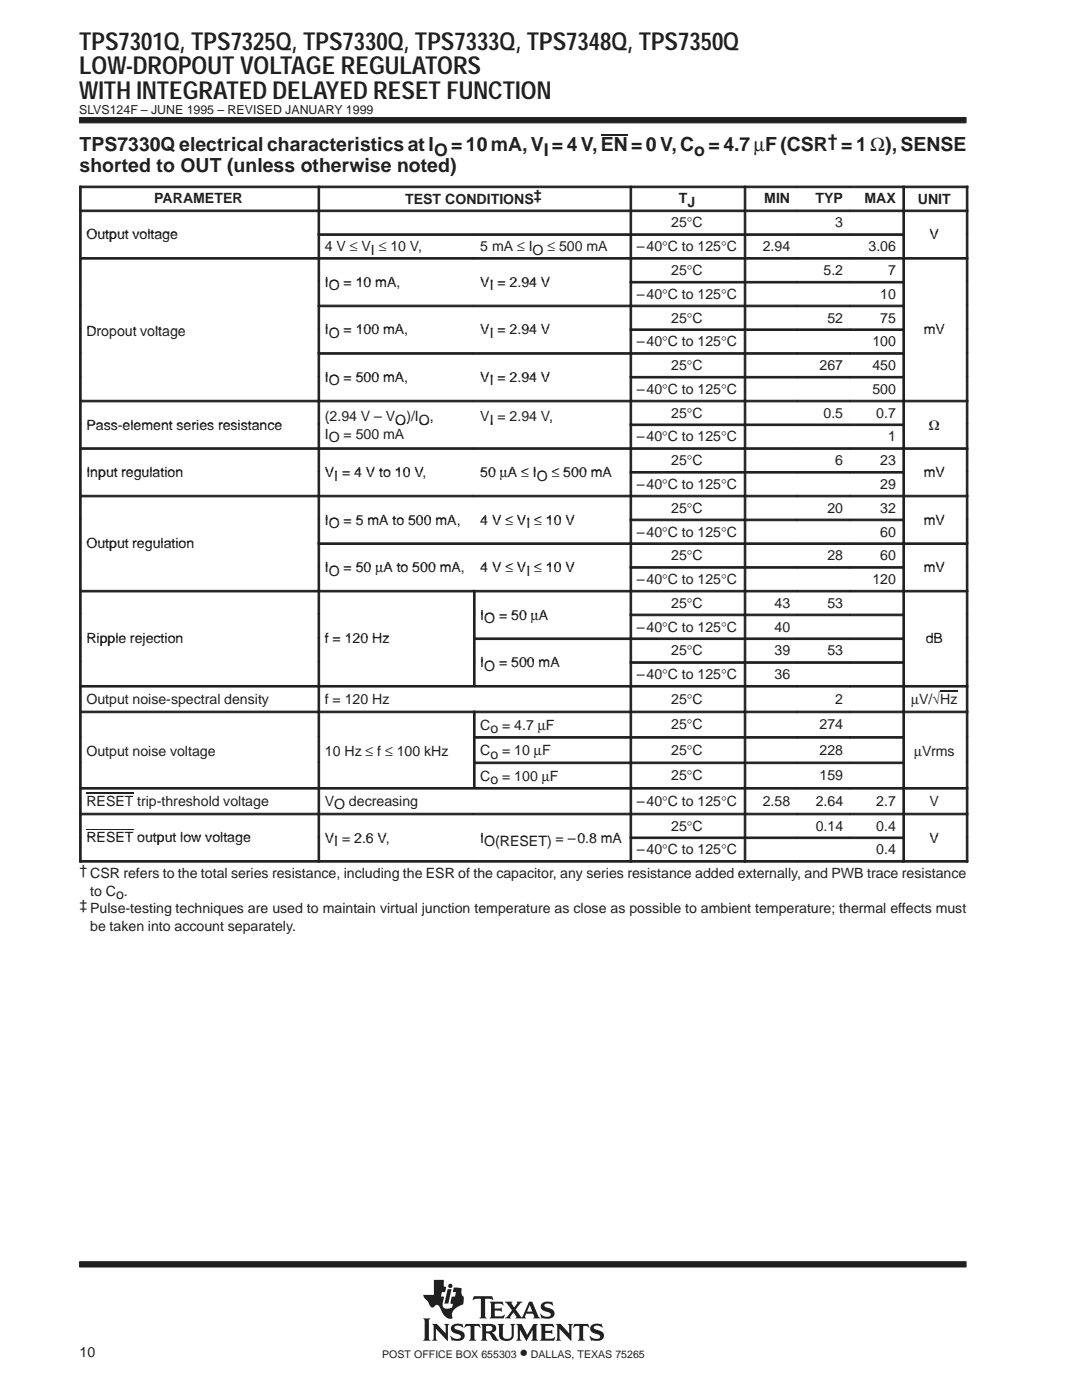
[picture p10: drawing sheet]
<svg xmlns="http://www.w3.org/2000/svg" width="216mm" height="279mm" viewBox="0 0 216 279" stroke-linecap="round" stroke-linejoin="round" font-family="sans-serif">
<g fill="#231f20" stroke="#231f20" stroke-width=".2">
<path d="M15.9 23.5h176.9v1h-176.9z" fill-rule="evenodd"/>
<path d="M15.9 251.8h176.9v1.1h-176.9z" fill-rule="evenodd"/>
</g>
<g fill="#231f20">
<path d="M89.3 257.3h.8l-.6 2.9h-.8z"/>
<path d="M95.9 264.2h2.1a.85 .85 0 0 1 1 .8 .85 .85 0 0 1-.9 .9l.4 .3 .7 1 .4 .2-.2 .1a1.11 1.11 0 0 1-1.4-.9l-.3-.4-.7-.1v1l.3 .5h-1.4l.3-.6v-2.3z" fill-rule="evenodd"/>
<path d="M100.7 259.8h1.6l-.2 .4 .5 .7 .6-.8-.1-.3h1.2l-.5 .3-.9 1.2 1 1.5a.22 .22 0 0 0 .3 .1 .22 .22 0 0 0 .1-.3l1.3-2.8h.6l1.2 2.9 .4 .4-1.4-.1a.24 .24 0 0 0 .2-.1 .24 .24 0 0 0 0-.3l-.2-.4h-1.4l-.3 .6 .3 .3h-2.2l.2-.3-.5-.9-.7 .9 .2 .3h-1.3l.5-.4 1-1.2z" fill-rule="evenodd"/>
<path d="M118 264.5a2.12 2.12 0 0 1 1.9-.2l.1-.1 .3 .8-.8-.4h-.7a.35 .35 0 0 0-.3 .3 .35 .35 0 0 0 .2 .4l.5 .1a1.16 1.16 0 0 1 1.2 1.6 1.23 1.23 0 0 1-1.1 .6l-1.1-.1-.2 .1-.4-1 .9 .5 .7 .1a.47 .47 0 0 0 .6-.4 .47 .47 0 0 0-.6-.5 1.28 1.28 0 0 1-1.4-1.4z" fill-rule="evenodd"/>
<path d="M114.6 264.2h2.8l.2 .8-.5-.4h-.6l-.1 .2v2.4l.3 .4h-1.4l.3-.4v-2.4l-.1-.2h-.6l-.6 .4z" fill-rule="evenodd"/>
<path d="M107.7 264.2h2.6l.2 .8-.6-.4-1.1 .1v.9h1l.4-.3v1l-.3-.3h-1.1v1.1h1.4l.5-.3-.2 .8h-2.8l.3-.6v-2.3z" fill-rule="evenodd"/>
<path d="M110.9 264.2h1l1.7 1.9v-1.5l-.3-.4h1l-.3 .4v3l-2.4-2.4v2l.3 .4h-1l.3-.4v-2.6z" fill-rule="evenodd"/>
<path d="M103 264.2h1.1l1.1 2.2 1.2-2.2h.9l-.3 .4v2.6l.4 .4h-1.4l.3-.4v-1.8l-1.3 2.2-1.3-2.2v1.7l.4 .5h-1.1l.3-.6v-2.3z" fill-rule="evenodd"/>
<path d="M90.2 264.5a2.17 2.17 0 0 1 1.9-.2l.1-.1 .3 .8-.8-.4h-.7a.36 .36 0 0 0-.3 .4 .36 .36 0 0 0 .4 .3l.3 .1a1.19 1.19 0 0 1 1.3 1.5l-.1 .1a1.23 1.23 0 0 1-1.1 .6l-1.1-.1-.2 .1-.4-1h.1a1.37 1.37 0 0 0 2.1 .3 .6 .6 0 0 0-.8-.7 1.08 1.08 0 0 1-1-.5 1.08 1.08 0 0 1 0-1.1z" fill-rule="evenodd"/>
<path d="M92.9 264.2h2.8l.2 .8-.5-.4h-.6l-.1 .2v2.4l.3 .4h-1.4l.2-.3 .1-.3v-2.3l-.7-.1-.6 .4z" fill-rule="evenodd"/>
<path d="M99.3 264.2h1.3l-.3 .4 .1 2.2 .2 .3 .8 .1a.73 .73 0 0 0 .7-.8v-1.8l-.3-.4h1l-.3 .4v1.9a1.56 1.56 0 0 1-1.3 1.2 1.56 1.56 0 0 1-1.5-.7l-.1-2.4z" fill-rule="evenodd"/>
<path d="M86.2 264.2h1l1.7 1.9v-1.5l-.3-.4h1.1l-.3 .4v3l-2.4-2.4v2l.3 .4h-1.1l.3-.6v-2.3z" fill-rule="evenodd"/>
<path d="M84.4 263.1h1.5l-.3 .4v3.7l.3 .4h-1.5l.3-.6v-3.4z" fill-rule="evenodd"/>
<path d="M94.6 258.7h3.6l.2 .8-.7-.3-.9 .1v3.4l.3 .4h-1.4l.3-.4v-3.4l-1-.1-.7 .3z" fill-rule="evenodd"/>
<path d="M97.7 259.8h2.6l.2 .7-.7-.3-1.1 .1v.8h1.1l.3-.2v.9l-.3-.2h-1.1v1l.1 .1h1.3l.5-.3h.1l-.2 .7h-2.8l.3-.5v-2.3z" fill-rule="evenodd"/>
<path d="M108.1 260.2l.1-.1a1.88 1.88 0 0 1 1.4-.3l.4 .1 .2-.2 .2 .8-1.1-.4a.44 .44 0 0 0-.7 .4 .44 .44 0 0 0 .6 .5 1.34 1.34 0 0 1 1.4 1.3 1.13 1.13 0 0 1-1.1 .9h-.8a.37 .37 0 0 0-.6 0l-.3-1h.1l.6 .5 .8 .1a.47 .47 0 0 0 .6-.5 .47 .47 0 0 0-.5-.4l-.2-.1a1.11 1.11 0 0 1-1.2-1.5z" fill-rule="evenodd"/>
<path d="M86.6 255.4h2v1.3l.4 .2-.2 1h-.6l-.2 .9h.6l-.2 1.1a1.11 1.11 0 0 0 .3 1.2l.6 .1 .9-.3 .2-.7-.5-.1 .2-1.3h.7l.2-.9h-.7l.3-1 1.5 .2v1l.1 .4 .3 .3v.9a.54 .54 0 0 1-.4 .7l-.4 .2a2.35 2.35 0 0 0-1.5 1.6v.4a.29 .29 0 0 1 .1 .3 .29 .29 0 0 1-.2 .3h-.1a2.21 2.21 0 0 1-2-1.9l-.1-.1a.68 .68 0 0 0-.5-.7 .68 .68 0 0 0-.8 .4 .88 .88 0 0 1-1.1-.9l-.8-.9-.2-.7h2.1z" fill-rule="evenodd"/>
<circle cx="89.9" cy="256.6" r=".43"/>
</g>
<g fill="#fff">
<path d="M105.7 260.4l.5 1.4h-1z"/>
<path d="M97 264.7l.6-.1a.56 .56 0 0 1 .7 .5 .56 .56 0 0 1-.7 .6h-.6z" fill-rule="evenodd"/>
</g>
<path d="M119.9 26.9h5.4" fill="none" stroke="#231f20" stroke-width=".24"/>
<g fill="#231f20" stroke="#231f20" stroke-width=".2">
<path d="M15.9 37.1h.3v4.8h-.3z" fill-rule="evenodd"/>
<path d="M15.9 37.1h47.5v.4h-47.5z" fill-rule="evenodd"/>
<path d="M63.5 37.1h.3v4.8h-.3z" fill-rule="evenodd"/>
<path d="M63.5 37.1h62.2v.4h-62.2z" fill-rule="evenodd"/>
<path d="M125.7 37.1h.3v4.8h-.3z" fill-rule="evenodd"/>
<path d="M125.7 37.1h22.8v.4h-22.8z" fill-rule="evenodd"/>
<path d="M148.5 37.1h.3v4.8h-.3z" fill-rule="evenodd"/>
<path d="M148.5 37.1h10.5v.4h-10.5z" fill-rule="evenodd"/>
<path d="M159.1 37.1h10.5v.4h-10.5z" fill-rule="evenodd"/>
<path d="M169.6 37.1h10.5v.4h-10.5z" fill-rule="evenodd"/>
<path d="M180.2 37.1h.3v4.8h-.3z" fill-rule="evenodd"/>
<path d="M192.8 37.1h.3v4.8h-.3z" fill-rule="evenodd"/>
<path d="M180.2 37.1h12.9v.4h-12.9z" fill-rule="evenodd"/>
<path d="M15.9 41.9h.3v4.7h-.3z" fill-rule="evenodd"/>
<path d="M15.9 41.9h47.5v.3h-47.5z" fill-rule="evenodd"/>
<path d="M63.5 41.9h.3v4.7h-.3z" fill-rule="evenodd"/>
<path d="M63.5 41.9h62.2v.3h-62.2z" fill-rule="evenodd"/>
<path d="M125.7 41.9h.3v4.7h-.3z" fill-rule="evenodd"/>
<path d="M125.7 41.9h22.8v.3h-22.8z" fill-rule="evenodd"/>
<path d="M148.5 41.9h.3v4.7h-.3z" fill-rule="evenodd"/>
<path d="M148.5 41.9h10.5v.3h-10.5z" fill-rule="evenodd"/>
<path d="M159.1 41.9h10.5v.3h-10.5z" fill-rule="evenodd"/>
<path d="M169.6 41.9h10.5v.3h-10.5z" fill-rule="evenodd"/>
<path d="M180.2 41.9h.3v4.7h-.3z" fill-rule="evenodd"/>
<path d="M192.8 41.9h.3v4.7h-.3z" fill-rule="evenodd"/>
<path d="M180.2 41.9h12.9v.3h-12.9z" fill-rule="evenodd"/>
<path d="M15.9 46.7h.3v4.7h-.3z" fill-rule="evenodd"/>
<path d="M63.5 46.7h.3v4.7h-.3z" fill-rule="evenodd"/>
<path d="M63.5 46.7h31v.3h-31z" fill-rule="evenodd"/>
<path d="M94.5 46.7h31.2v.3h-31.2z" fill-rule="evenodd"/>
<path d="M125.7 46.7h.3v4.7h-.3z" fill-rule="evenodd"/>
<path d="M125.7 46.7h22.8v.3h-22.8z" fill-rule="evenodd"/>
<path d="M148.5 46.7h.3v4.7h-.3z" fill-rule="evenodd"/>
<path d="M148.5 46.7h10.5v.3h-10.5z" fill-rule="evenodd"/>
<path d="M159.1 46.7h10.5v.3h-10.5z" fill-rule="evenodd"/>
<path d="M169.6 46.7h10.5v.3h-10.5z" fill-rule="evenodd"/>
<path d="M180.2 46.7h.3v4.7h-.3z" fill-rule="evenodd"/>
<path d="M192.8 46.7h.3v4.7h-.3z" fill-rule="evenodd"/>
<path d="M15.9 51.4h.3v4.7h-.3z" fill-rule="evenodd"/>
<path d="M15.9 51.4h47.5v.3h-47.5z" fill-rule="evenodd"/>
<path d="M63.5 51.4h.3v4.7h-.3z" fill-rule="evenodd"/>
<path d="M63.5 51.4h31v.3h-31z" fill-rule="evenodd"/>
<path d="M94.5 51.4h31.2v.3h-31.2z" fill-rule="evenodd"/>
<path d="M125.7 51.4h.3v4.7h-.3z" fill-rule="evenodd"/>
<path d="M125.7 51.4h22.8v.3h-22.8z" fill-rule="evenodd"/>
<path d="M148.5 51.4h.3v4.7h-.3z" fill-rule="evenodd"/>
<path d="M148.5 51.4h10.5v.3h-10.5z" fill-rule="evenodd"/>
<path d="M159.1 51.4h10.5v.3h-10.5z" fill-rule="evenodd"/>
<path d="M169.6 51.4h10.5v.3h-10.5z" fill-rule="evenodd"/>
<path d="M180.2 51.4h.3v4.7h-.3z" fill-rule="evenodd"/>
<path d="M192.8 51.4h.3v4.7h-.3z" fill-rule="evenodd"/>
<path d="M180.2 51.4h12.9v.3h-12.9z" fill-rule="evenodd"/>
<path d="M15.9 56.2h.3v4.7h-.3z" fill-rule="evenodd"/>
<path d="M63.5 56.2h.3v4.7h-.3z" fill-rule="evenodd"/>
<path d="M125.7 56.2h.3v4.7h-.3z" fill-rule="evenodd"/>
<path d="M125.7 56.2h22.8v.3h-22.8z" fill-rule="evenodd"/>
<path d="M148.5 56.2h.3v4.7h-.3z" fill-rule="evenodd"/>
<path d="M148.5 56.2h10.5v.3h-10.5z" fill-rule="evenodd"/>
<path d="M159.1 56.2h10.5v.3h-10.5z" fill-rule="evenodd"/>
<path d="M169.6 56.2h10.5v.3h-10.5z" fill-rule="evenodd"/>
<path d="M180.2 56.2h.3v4.7h-.3z" fill-rule="evenodd"/>
<path d="M192.8 56.2h.3v4.7h-.3z" fill-rule="evenodd"/>
<path d="M15.9 60.9h.3v4.7h-.3z" fill-rule="evenodd"/>
<path d="M63.5 60.9h.3v4.7h-.3z" fill-rule="evenodd"/>
<path d="M63.5 60.9h31v.3h-31z" fill-rule="evenodd"/>
<path d="M94.5 60.9h31.2v.3h-31.2z" fill-rule="evenodd"/>
<path d="M125.7 60.9h.3v4.7h-.3z" fill-rule="evenodd"/>
<path d="M125.7 60.9h22.8v.3h-22.8z" fill-rule="evenodd"/>
<path d="M148.5 60.9h.3v4.7h-.3z" fill-rule="evenodd"/>
<path d="M148.5 60.9h10.5v.3h-10.5z" fill-rule="evenodd"/>
<path d="M159.1 60.9h10.5v.3h-10.5z" fill-rule="evenodd"/>
<path d="M169.6 60.9h10.5v.3h-10.5z" fill-rule="evenodd"/>
<path d="M180.2 60.9h.3v4.7h-.3z" fill-rule="evenodd"/>
<path d="M192.8 60.9h.3v4.7h-.3z" fill-rule="evenodd"/>
<path d="M15.9 65.6h.3v4.8h-.3z" fill-rule="evenodd"/>
<path d="M63.5 65.6h.3v4.8h-.3z" fill-rule="evenodd"/>
<path d="M125.7 65.6h.3v4.8h-.3z" fill-rule="evenodd"/>
<path d="M125.7 65.6h22.8v.4h-22.8z" fill-rule="evenodd"/>
<path d="M148.5 65.6h.3v4.8h-.3z" fill-rule="evenodd"/>
<path d="M148.5 65.6h10.5v.4h-10.5z" fill-rule="evenodd"/>
<path d="M159.1 65.6h10.5v.4h-10.5z" fill-rule="evenodd"/>
<path d="M169.6 65.6h10.5v.4h-10.5z" fill-rule="evenodd"/>
<path d="M180.2 65.6h.3v4.8h-.3z" fill-rule="evenodd"/>
<path d="M192.8 65.6h.3v4.8h-.3z" fill-rule="evenodd"/>
<path d="M15.9 70.4h.3v4.7h-.3z" fill-rule="evenodd"/>
<path d="M63.5 70.4h.3v4.7h-.3z" fill-rule="evenodd"/>
<path d="M63.5 70.4h31v.3h-31z" fill-rule="evenodd"/>
<path d="M94.5 70.4h31.2v.3h-31.2z" fill-rule="evenodd"/>
<path d="M125.7 70.4h.3v4.7h-.3z" fill-rule="evenodd"/>
<path d="M125.7 70.4h22.8v.3h-22.8z" fill-rule="evenodd"/>
<path d="M148.5 70.4h.3v4.7h-.3z" fill-rule="evenodd"/>
<path d="M148.5 70.4h10.5v.3h-10.5z" fill-rule="evenodd"/>
<path d="M159.1 70.4h10.5v.3h-10.5z" fill-rule="evenodd"/>
<path d="M169.6 70.4h10.5v.3h-10.5z" fill-rule="evenodd"/>
<path d="M180.2 70.4h.3v4.7h-.3z" fill-rule="evenodd"/>
<path d="M192.8 70.4h.3v4.7h-.3z" fill-rule="evenodd"/>
<path d="M15.9 75.1h.3v4.8h-.3z" fill-rule="evenodd"/>
<path d="M63.5 75.1h.3v4.8h-.3z" fill-rule="evenodd"/>
<path d="M125.7 75.1h.3v4.8h-.3z" fill-rule="evenodd"/>
<path d="M125.7 75.1h22.8v.3h-22.8z" fill-rule="evenodd"/>
<path d="M148.5 75.1h.3v4.8h-.3z" fill-rule="evenodd"/>
<path d="M148.5 75.1h10.5v.3h-10.5z" fill-rule="evenodd"/>
<path d="M159.1 75.1h10.5v.3h-10.5z" fill-rule="evenodd"/>
<path d="M169.6 75.1h10.5v.3h-10.5z" fill-rule="evenodd"/>
<path d="M180.2 75.1h.3v4.8h-.3z" fill-rule="evenodd"/>
<path d="M192.8 75.1h.3v4.8h-.3z" fill-rule="evenodd"/>
<path d="M15.9 79.9h.3v4.7h-.3z" fill-rule="evenodd"/>
<path d="M15.9 79.9h47.5v.3h-47.5z" fill-rule="evenodd"/>
<path d="M63.5 79.9h.3v4.7h-.3z" fill-rule="evenodd"/>
<path d="M63.5 79.9h31v.3h-31z" fill-rule="evenodd"/>
<path d="M94.5 79.9h31.2v.3h-31.2z" fill-rule="evenodd"/>
<path d="M125.7 79.9h.3v4.7h-.3z" fill-rule="evenodd"/>
<path d="M125.7 79.9h22.8v.3h-22.8z" fill-rule="evenodd"/>
<path d="M148.5 79.9h.3v4.7h-.3z" fill-rule="evenodd"/>
<path d="M148.5 79.9h10.5v.3h-10.5z" fill-rule="evenodd"/>
<path d="M159.1 79.9h10.5v.3h-10.5z" fill-rule="evenodd"/>
<path d="M169.6 79.9h10.5v.3h-10.5z" fill-rule="evenodd"/>
<path d="M180.2 79.9h.3v4.7h-.3z" fill-rule="evenodd"/>
<path d="M192.8 79.9h.3v4.7h-.3z" fill-rule="evenodd"/>
<path d="M180.2 79.9h12.9v.3h-12.9z" fill-rule="evenodd"/>
<path d="M15.9 84.6h.3v4.7h-.3z" fill-rule="evenodd"/>
<path d="M63.5 84.6h.3v4.7h-.3z" fill-rule="evenodd"/>
<path d="M125.7 84.6h.3v4.7h-.3z" fill-rule="evenodd"/>
<path d="M125.7 84.6h22.8v.3h-22.8z" fill-rule="evenodd"/>
<path d="M148.5 84.6h.3v4.7h-.3z" fill-rule="evenodd"/>
<path d="M148.5 84.6h10.5v.3h-10.5z" fill-rule="evenodd"/>
<path d="M159.1 84.6h10.5v.3h-10.5z" fill-rule="evenodd"/>
<path d="M169.6 84.6h10.5v.3h-10.5z" fill-rule="evenodd"/>
<path d="M180.2 84.6h.3v4.7h-.3z" fill-rule="evenodd"/>
<path d="M192.8 84.6h.3v4.7h-.3z" fill-rule="evenodd"/>
<path d="M15.9 89.4h.3v4.7h-.3z" fill-rule="evenodd"/>
<path d="M15.9 89.4h47.5v.3h-47.5z" fill-rule="evenodd"/>
<path d="M63.5 89.4h.3v4.7h-.3z" fill-rule="evenodd"/>
<path d="M63.5 89.4h31v.3h-31z" fill-rule="evenodd"/>
<path d="M94.5 89.4h31.2v.3h-31.2z" fill-rule="evenodd"/>
<path d="M125.7 89.4h.3v4.7h-.3z" fill-rule="evenodd"/>
<path d="M125.7 89.4h22.8v.3h-22.8z" fill-rule="evenodd"/>
<path d="M148.5 89.4h.3v4.7h-.3z" fill-rule="evenodd"/>
<path d="M148.5 89.4h10.5v.3h-10.5z" fill-rule="evenodd"/>
<path d="M159.1 89.4h10.5v.3h-10.5z" fill-rule="evenodd"/>
<path d="M169.6 89.4h10.5v.3h-10.5z" fill-rule="evenodd"/>
<path d="M180.2 89.4h.3v4.7h-.3z" fill-rule="evenodd"/>
<path d="M192.8 89.4h.3v4.7h-.3z" fill-rule="evenodd"/>
<path d="M180.2 89.4h12.9v.3h-12.9z" fill-rule="evenodd"/>
<path d="M15.9 94.1h.3v4.7h-.3z" fill-rule="evenodd"/>
<path d="M63.5 94.1h.3v4.7h-.3z" fill-rule="evenodd"/>
<path d="M125.7 94.1h.3v4.7h-.3z" fill-rule="evenodd"/>
<path d="M125.7 94.1h22.8v.3h-22.8z" fill-rule="evenodd"/>
<path d="M148.5 94.1h.3v4.7h-.3z" fill-rule="evenodd"/>
<path d="M148.5 94.1h10.5v.3h-10.5z" fill-rule="evenodd"/>
<path d="M159.1 94.1h10.5v.3h-10.5z" fill-rule="evenodd"/>
<path d="M169.6 94.1h10.5v.3h-10.5z" fill-rule="evenodd"/>
<path d="M180.2 94.1h.3v4.7h-.3z" fill-rule="evenodd"/>
<path d="M192.8 94.1h.3v4.7h-.3z" fill-rule="evenodd"/>
<path d="M15.9 98.8h.3v4.8h-.3z" fill-rule="evenodd"/>
<path d="M15.9 98.8h47.5v.4h-47.5z" fill-rule="evenodd"/>
<path d="M63.5 98.8h.3v4.8h-.3z" fill-rule="evenodd"/>
<path d="M63.5 98.8h31v.4h-31z" fill-rule="evenodd"/>
<path d="M94.5 98.8h31.2v.4h-31.2z" fill-rule="evenodd"/>
<path d="M125.7 98.8h.3v4.8h-.3z" fill-rule="evenodd"/>
<path d="M125.7 98.8h22.8v.4h-22.8z" fill-rule="evenodd"/>
<path d="M148.5 98.8h.3v4.8h-.3z" fill-rule="evenodd"/>
<path d="M148.5 98.8h10.5v.4h-10.5z" fill-rule="evenodd"/>
<path d="M159.1 98.8h10.5v.4h-10.5z" fill-rule="evenodd"/>
<path d="M169.6 98.8h10.5v.4h-10.5z" fill-rule="evenodd"/>
<path d="M180.2 98.8h.3v4.8h-.3z" fill-rule="evenodd"/>
<path d="M192.8 98.8h.3v4.8h-.3z" fill-rule="evenodd"/>
<path d="M180.2 98.8h12.9v.4h-12.9z" fill-rule="evenodd"/>
<path d="M15.9 103.6h.3v4.7h-.3z" fill-rule="evenodd"/>
<path d="M63.5 103.6h.3v4.7h-.3z" fill-rule="evenodd"/>
<path d="M125.7 103.6h.3v4.7h-.3z" fill-rule="evenodd"/>
<path d="M125.7 103.6h22.8v.3h-22.8z" fill-rule="evenodd"/>
<path d="M148.5 103.6h.3v4.7h-.3z" fill-rule="evenodd"/>
<path d="M148.5 103.6h10.5v.3h-10.5z" fill-rule="evenodd"/>
<path d="M159.1 103.6h10.5v.3h-10.5z" fill-rule="evenodd"/>
<path d="M169.6 103.6h10.5v.3h-10.5z" fill-rule="evenodd"/>
<path d="M180.2 103.6h.3v4.7h-.3z" fill-rule="evenodd"/>
<path d="M192.8 103.6h.3v4.7h-.3z" fill-rule="evenodd"/>
<path d="M15.9 108.3h.3v4.8h-.3z" fill-rule="evenodd"/>
<path d="M63.5 108.3h.3v4.8h-.3z" fill-rule="evenodd"/>
<path d="M63.5 108.3h31v.4h-31z" fill-rule="evenodd"/>
<path d="M94.5 108.3h31.2v.4h-31.2z" fill-rule="evenodd"/>
<path d="M125.7 108.3h.3v4.8h-.3z" fill-rule="evenodd"/>
<path d="M125.7 108.3h22.8v.4h-22.8z" fill-rule="evenodd"/>
<path d="M148.5 108.3h.3v4.8h-.3z" fill-rule="evenodd"/>
<path d="M148.5 108.3h10.5v.4h-10.5z" fill-rule="evenodd"/>
<path d="M159.1 108.3h10.5v.4h-10.5z" fill-rule="evenodd"/>
<path d="M169.6 108.3h10.5v.4h-10.5z" fill-rule="evenodd"/>
<path d="M180.2 108.3h.3v4.8h-.3z" fill-rule="evenodd"/>
<path d="M192.8 108.3h.3v4.8h-.3z" fill-rule="evenodd"/>
<path d="M180.2 108.3h12.9v.4h-12.9z" fill-rule="evenodd"/>
<path d="M15.9 113.1h.3v4.7h-.3z" fill-rule="evenodd"/>
<path d="M63.5 113.1h.3v4.7h-.3z" fill-rule="evenodd"/>
<path d="M125.7 113.1h.3v4.7h-.3z" fill-rule="evenodd"/>
<path d="M125.7 113.1h22.8v.3h-22.8z" fill-rule="evenodd"/>
<path d="M148.5 113.1h.3v4.7h-.3z" fill-rule="evenodd"/>
<path d="M148.5 113.1h10.5v.3h-10.5z" fill-rule="evenodd"/>
<path d="M159.1 113.1h10.5v.3h-10.5z" fill-rule="evenodd"/>
<path d="M169.6 113.1h10.5v.3h-10.5z" fill-rule="evenodd"/>
<path d="M180.2 113.1h.3v4.7h-.3z" fill-rule="evenodd"/>
<path d="M192.8 113.1h.3v4.7h-.3z" fill-rule="evenodd"/>
<path d="M15.9 117.8h.3v4.7h-.3z" fill-rule="evenodd"/>
<path d="M15.9 117.8h47.5v.3h-47.5z" fill-rule="evenodd"/>
<path d="M63.5 117.8h.3v4.7h-.3z" fill-rule="evenodd"/>
<path d="M63.5 117.8h31v.3h-31z" fill-rule="evenodd"/>
<path d="M94.5 117.8h.3v4.7h-.3z" fill-rule="evenodd"/>
<path d="M94.5 117.8h31.2v.3h-31.2z" fill-rule="evenodd"/>
<path d="M125.7 117.8h.3v4.7h-.3z" fill-rule="evenodd"/>
<path d="M125.7 117.8h22.8v.3h-22.8z" fill-rule="evenodd"/>
<path d="M148.5 117.8h.3v4.7h-.3z" fill-rule="evenodd"/>
<path d="M148.5 117.8h10.5v.3h-10.5z" fill-rule="evenodd"/>
<path d="M159.1 117.8h10.5v.3h-10.5z" fill-rule="evenodd"/>
<path d="M169.6 117.8h10.5v.3h-10.5z" fill-rule="evenodd"/>
<path d="M180.2 117.8h.3v4.7h-.3z" fill-rule="evenodd"/>
<path d="M192.8 117.8h.3v4.7h-.3z" fill-rule="evenodd"/>
<path d="M180.2 117.8h12.9v.3h-12.9z" fill-rule="evenodd"/>
<path d="M15.9 122.6h.3v4.7h-.3z" fill-rule="evenodd"/>
<path d="M63.5 122.6h.3v4.7h-.3z" fill-rule="evenodd"/>
<path d="M94.5 122.6h.3v4.7h-.3z" fill-rule="evenodd"/>
<path d="M125.7 122.6h.3v4.7h-.3z" fill-rule="evenodd"/>
<path d="M125.7 122.6h22.8v.3h-22.8z" fill-rule="evenodd"/>
<path d="M148.5 122.6h.3v4.7h-.3z" fill-rule="evenodd"/>
<path d="M148.5 122.6h10.5v.3h-10.5z" fill-rule="evenodd"/>
<path d="M159.1 122.6h10.5v.3h-10.5z" fill-rule="evenodd"/>
<path d="M169.6 122.6h10.5v.3h-10.5z" fill-rule="evenodd"/>
<path d="M180.2 122.6h.3v4.7h-.3z" fill-rule="evenodd"/>
<path d="M192.8 122.6h.3v4.7h-.3z" fill-rule="evenodd"/>
<path d="M15.9 127.3h.3v4.7h-.3z" fill-rule="evenodd"/>
<path d="M63.5 127.3h.3v4.7h-.3z" fill-rule="evenodd"/>
<path d="M94.5 127.3h.3v4.7h-.3z" fill-rule="evenodd"/>
<path d="M94.5 127.3h31.2v.3h-31.2z" fill-rule="evenodd"/>
<path d="M125.7 127.3h.3v4.7h-.3z" fill-rule="evenodd"/>
<path d="M125.7 127.3h22.8v.3h-22.8z" fill-rule="evenodd"/>
<path d="M148.5 127.3h.3v4.7h-.3z" fill-rule="evenodd"/>
<path d="M148.5 127.3h10.5v.3h-10.5z" fill-rule="evenodd"/>
<path d="M159.1 127.3h10.5v.3h-10.5z" fill-rule="evenodd"/>
<path d="M169.6 127.3h10.5v.3h-10.5z" fill-rule="evenodd"/>
<path d="M180.2 127.3h.3v4.7h-.3z" fill-rule="evenodd"/>
<path d="M192.8 127.3h.3v4.7h-.3z" fill-rule="evenodd"/>
<path d="M15.9 132.1h.3v4.7h-.3z" fill-rule="evenodd"/>
<path d="M63.5 132.1h.3v4.7h-.3z" fill-rule="evenodd"/>
<path d="M94.5 132.1h.3v4.7h-.3z" fill-rule="evenodd"/>
<path d="M125.7 132.1h.3v4.7h-.3z" fill-rule="evenodd"/>
<path d="M125.7 132.1h22.8v.3h-22.8z" fill-rule="evenodd"/>
<path d="M148.5 132.1h.3v4.7h-.3z" fill-rule="evenodd"/>
<path d="M148.5 132.1h10.5v.3h-10.5z" fill-rule="evenodd"/>
<path d="M159.1 132.1h10.5v.3h-10.5z" fill-rule="evenodd"/>
<path d="M169.6 132.1h10.5v.3h-10.5z" fill-rule="evenodd"/>
<path d="M180.2 132.1h.3v4.7h-.3z" fill-rule="evenodd"/>
<path d="M192.8 132.1h.3v4.7h-.3z" fill-rule="evenodd"/>
<path d="M15.9 136.8h.3v5.1h-.3z" fill-rule="evenodd"/>
<path d="M15.9 136.8h47.5v.3h-47.5z" fill-rule="evenodd"/>
<path d="M63.5 136.8h.3v5.1h-.3z" fill-rule="evenodd"/>
<path d="M63.5 136.8h62.2v.3h-62.2z" fill-rule="evenodd"/>
<path d="M125.7 136.8h.3v5.1h-.3z" fill-rule="evenodd"/>
<path d="M125.7 136.8h22.8v.3h-22.8z" fill-rule="evenodd"/>
<path d="M148.5 136.8h.3v5.1h-.3z" fill-rule="evenodd"/>
<path d="M148.5 136.8h10.5v.3h-10.5z" fill-rule="evenodd"/>
<path d="M159.1 136.8h10.5v.3h-10.5z" fill-rule="evenodd"/>
<path d="M169.6 136.8h10.5v.3h-10.5z" fill-rule="evenodd"/>
<path d="M180.2 136.8h.3v5.1h-.3z" fill-rule="evenodd"/>
<path d="M192.8 136.8h.3v5.1h-.3z" fill-rule="evenodd"/>
<path d="M180.2 136.8h12.9v.3h-12.9z" fill-rule="evenodd"/>
<path d="M15.9 141.9h.3v5.1h-.3z" fill-rule="evenodd"/>
<path d="M15.9 141.9h47.5v.3h-47.5z" fill-rule="evenodd"/>
<path d="M63.5 141.9h.3v5.1h-.3z" fill-rule="evenodd"/>
<path d="M63.5 141.9h31v.3h-31z" fill-rule="evenodd"/>
<path d="M94.5 141.9h.3v5.1h-.3z" fill-rule="evenodd"/>
<path d="M94.5 141.9h31.2v.3h-31.2z" fill-rule="evenodd"/>
<path d="M125.7 141.9h.3v5.1h-.3z" fill-rule="evenodd"/>
<path d="M125.7 141.9h22.8v.3h-22.8z" fill-rule="evenodd"/>
<path d="M148.5 141.9h.3v5.1h-.3z" fill-rule="evenodd"/>
<path d="M148.5 141.9h10.5v.3h-10.5z" fill-rule="evenodd"/>
<path d="M159.1 141.9h10.5v.3h-10.5z" fill-rule="evenodd"/>
<path d="M169.6 141.9h10.5v.3h-10.5z" fill-rule="evenodd"/>
<path d="M180.2 141.9h.3v5.1h-.3z" fill-rule="evenodd"/>
<path d="M192.8 141.9h.3v5.1h-.3z" fill-rule="evenodd"/>
<path d="M180.2 141.9h12.9v.3h-12.9z" fill-rule="evenodd"/>
<path d="M15.9 147h.3v5.1h-.3z" fill-rule="evenodd"/>
<path d="M63.5 147h.3v5.1h-.3z" fill-rule="evenodd"/>
<path d="M94.5 147h.3v5.1h-.3z" fill-rule="evenodd"/>
<path d="M94.5 147h31.2v.3h-31.2z" fill-rule="evenodd"/>
<path d="M125.7 147h.3v5.1h-.3z" fill-rule="evenodd"/>
<path d="M125.7 147h22.8v.3h-22.8z" fill-rule="evenodd"/>
<path d="M148.5 147h.3v5.1h-.3z" fill-rule="evenodd"/>
<path d="M148.5 147h10.5v.3h-10.5z" fill-rule="evenodd"/>
<path d="M159.1 147h10.5v.3h-10.5z" fill-rule="evenodd"/>
<path d="M169.6 147h10.5v.3h-10.5z" fill-rule="evenodd"/>
<path d="M180.2 147h.3v5.1h-.3z" fill-rule="evenodd"/>
<path d="M192.8 147h.3v5.1h-.3z" fill-rule="evenodd"/>
<path d="M15.9 152.1h.3v5h-.3z" fill-rule="evenodd"/>
<path d="M63.5 152.1h.3v5h-.3z" fill-rule="evenodd"/>
<path d="M94.5 152.1h.3v5h-.3z" fill-rule="evenodd"/>
<path d="M94.5 152.1h31.2v.3h-31.2z" fill-rule="evenodd"/>
<path d="M125.7 152.1h.3v5h-.3z" fill-rule="evenodd"/>
<path d="M125.7 152.1h22.8v.3h-22.8z" fill-rule="evenodd"/>
<path d="M148.5 152.1h.3v5h-.3z" fill-rule="evenodd"/>
<path d="M148.5 152.1h10.5v.3h-10.5z" fill-rule="evenodd"/>
<path d="M159.1 152.1h10.5v.3h-10.5z" fill-rule="evenodd"/>
<path d="M169.6 152.1h10.5v.3h-10.5z" fill-rule="evenodd"/>
<path d="M180.2 152.1h.3v5h-.3z" fill-rule="evenodd"/>
<path d="M192.8 152.1h.3v5h-.3z" fill-rule="evenodd"/>
<path d="M15.9 157.2h.3v5.1h-.3z" fill-rule="evenodd"/>
<path d="M15.9 157.2h47.5v.3h-47.5z" fill-rule="evenodd"/>
<path d="M63.5 157.2h.3v5.1h-.3z" fill-rule="evenodd"/>
<path d="M63.5 157.2h62.2v.3h-62.2z" fill-rule="evenodd"/>
<path d="M125.7 157.2h.3v5.1h-.3z" fill-rule="evenodd"/>
<path d="M125.7 157.2h22.8v.3h-22.8z" fill-rule="evenodd"/>
<path d="M148.5 157.2h.3v5.1h-.3z" fill-rule="evenodd"/>
<path d="M148.5 157.2h10.5v.3h-10.5z" fill-rule="evenodd"/>
<path d="M159.1 157.2h10.5v.3h-10.5z" fill-rule="evenodd"/>
<path d="M169.6 157.2h10.5v.3h-10.5z" fill-rule="evenodd"/>
<path d="M180.2 157.2h.3v5.1h-.3z" fill-rule="evenodd"/>
<path d="M192.8 157.2h.3v5.1h-.3z" fill-rule="evenodd"/>
<path d="M180.2 157.2h12.9v.3h-12.9z" fill-rule="evenodd"/>
<path d="M15.9 162.3h.3v4.7h-.3z" fill-rule="evenodd"/>
<path d="M15.9 162.3h47.5v.3h-47.5z" fill-rule="evenodd"/>
<path d="M63.5 162.3h.3v4.7h-.3z" fill-rule="evenodd"/>
<path d="M63.5 162.3h31v.3h-31z" fill-rule="evenodd"/>
<path d="M94.5 162.3h31.2v.3h-31.2z" fill-rule="evenodd"/>
<path d="M125.7 162.3h.3v4.7h-.3z" fill-rule="evenodd"/>
<path d="M125.7 162.3h22.8v.3h-22.8z" fill-rule="evenodd"/>
<path d="M148.5 162.3h.3v4.7h-.3z" fill-rule="evenodd"/>
<path d="M148.5 162.3h10.5v.3h-10.5z" fill-rule="evenodd"/>
<path d="M159.1 162.3h10.5v.3h-10.5z" fill-rule="evenodd"/>
<path d="M169.6 162.3h10.5v.3h-10.5z" fill-rule="evenodd"/>
<path d="M180.2 162.3h.3v4.7h-.3z" fill-rule="evenodd"/>
<path d="M192.8 162.3h.3v4.7h-.3z" fill-rule="evenodd"/>
<path d="M180.2 162.3h12.9v.3h-12.9z" fill-rule="evenodd"/>
<path d="M15.9 167h.3v5.1h-.3z" fill-rule="evenodd"/>
<path d="M15.9 171.7h47.5v.4h-47.5z" fill-rule="evenodd"/>
<path d="M63.5 167h.3v5.1h-.3z" fill-rule="evenodd"/>
<path d="M63.5 171.7h31v.4h-31z" fill-rule="evenodd"/>
<path d="M94.5 171.7h31.2v.4h-31.2z" fill-rule="evenodd"/>
<path d="M125.7 167h.3v5.1h-.3z" fill-rule="evenodd"/>
<path d="M125.7 167h22.8v.4h-22.8z" fill-rule="evenodd"/>
<path d="M125.7 171.7h22.8v.4h-22.8z" fill-rule="evenodd"/>
<path d="M148.5 167h.3v5.1h-.3z" fill-rule="evenodd"/>
<path d="M148.5 167h10.5v.4h-10.5z" fill-rule="evenodd"/>
<path d="M148.5 171.7h10.5v.4h-10.5z" fill-rule="evenodd"/>
<path d="M159.1 167h10.5v.4h-10.5z" fill-rule="evenodd"/>
<path d="M159.1 171.7h10.5v.4h-10.5z" fill-rule="evenodd"/>
<path d="M169.6 167h10.5v.4h-10.5z" fill-rule="evenodd"/>
<path d="M169.6 171.7h10.5v.4h-10.5z" fill-rule="evenodd"/>
<path d="M180.2 167h.3v5.1h-.3z" fill-rule="evenodd"/>
<path d="M192.8 167h.3v5.1h-.3z" fill-rule="evenodd"/>
<path d="M180.2 171.7h12.9v.4h-12.9z" fill-rule="evenodd"/>
</g>
<path d="M187.6 137.9h3.5M17.2 158.3h9.4" fill="none" stroke="#231f20" stroke-width=".36"/>
<path d="M17.2 165.5h9.4" fill="none" stroke="#231f20" stroke-width=".2"/>
<g font-size="4.9" fill="#231f20">
<text x="15.8" y="9.9">TPS7301Q, TPS7325Q, TPS7330Q, TPS7333Q, TPS7348Q, TPS7350Q</text>
<text x="15.8" y="14.8">LOW-DROPOUT VOLTAGE REGULATORS</text>
<text x="15.8" y="19.8">WITH INTEGRATED DELAYED RESET FUNCTION</text>
</g>
<g font-size="3.9" fill="#231f20">
<text x="15.9" y="34.4">shorted to OUT (unless otherwise noted)</text>
<text x="15.9" y="30.2">TPS7330Q electrical characteristics at I</text>
</g>
<g font-size="3.5" fill="#231f20">
<text x="165.2" y="29.2">† = 1 Ω), SENSE</text>
<text x="86.6" y="31.2">O = 10 mA, VI= 4 V, EN = 0 V, Co = 4.7 µF (CSR</text>
<text x="103.7" y="271">•</text>
</g>
<g font-size="2.8" fill="#231f20">
<text x="30.8" y="40.5">PARAMETER</text>
<text x="80.8" y="40.7">TEST CONDITIONS‡</text>
<text x="135.4" y="40.6">TJ</text>
<text x="152.5" y="40.5">MIN</text>
<text x="162.7" y="40.5">TYP</text>
<text x="172.5" y="40.5">MAX</text>
<text x="183.1" y="40.7">UNIT</text>
<text x="17.2" y="47.8">Output voltage</text>
<text x="133.9" y="45.4">25°C</text>
<text x="166.7" y="45.4">3</text>
<text x="185.5" y="47.8">V</text>
<text x="64.8" y="50.1">4 V ≤ VI ≤ 10 V,</text>
<text x="95.8" y="50.1">5 mA ≤ IO ≤ 500 mA</text>
<text x="127.1" y="50.1">–40°C to 125°C</text>
<text x="152.2" y="50.1">2.94</text>
<text x="173.3" y="50.1">3.06</text>
<text x="64.8" y="57.2">IO = 10 mA,</text>
<text x="64.8" y="57.3">IO = 10 mA</text>
<text x="95.8" y="57.2">VI = 2.94 V</text>
<text x="95.8" y="57.3">VI = 2 94 V</text>
<text x="127.1" y="59.6">–40°C to 125°C</text>
<text x="133.9" y="54.9">25°C</text>
<text x="164.3" y="54.9">5.2</text>
<text x="175.6" y="59.6">10</text>
<text x="177.2" y="54.9">7</text>
<text x="133.9" y="64.4">25°C</text>
<text x="165.1" y="64.4">52</text>
<text x="175.6" y="64.4">75</text>
<text x="17.2" y="67">Dropout voltage</text>
<text x="64.8" y="66.7">IO = 100 mA</text>
<text x="64.8" y="66.7">IO = 100 mA,</text>
<text x="95.8" y="66.7">VI = 2.94 V</text>
<text x="95.8" y="66.7">VI = 2 94 V</text>
<text x="127.1" y="69.1">–40°C to 125°C</text>
<text x="174.1" y="69.1">100</text>
<text x="184.3" y="66.7">mV</text>
<text x="64.8" y="76.2">IO = 500 mA</text>
<text x="64.8" y="76.2">IO = 500 mA,</text>
<text x="95.8" y="76.2">VI = 2.94 V</text>
<text x="95.8" y="76.2">VI = 2 94 V</text>
<text x="133.9" y="73.9">25°C</text>
<text x="163.5" y="73.9">267</text>
<text x="174.1" y="73.9">450</text>
<text x="127.1" y="78.6">–40°C to 125°C</text>
<text x="133.9" y="83.4">25°C</text>
<text x="164.3" y="83.4">0.5</text>
<text x="174.1" y="78.6">500</text>
<text x="174.9" y="83.4">0.7</text>
<text x="17.2" y="85.7">Pass element series resistance</text>
<text x="17.2" y="85.7">Pass-element series resistance</text>
<text x="64.8" y="84">(2.94 V – VO) O,</text>
<text x="64.8" y="84">(</text>
<text x="64.8" y="87.5">IO = 500 mA</text>
<text x="78.9" y="84.7">O)/IO,</text>
<text x="95.8" y="84">VII = 2.94 V,,</text>
<text x="127.1" y="88.1">–40°C to 125°C</text>
<text x="177.2" y="88.1">1</text>
<text x="185.4" y="85.7">Ω</text>
<text x="17.2" y="95.2">Input regulation</text>
<text x="64.8" y="95.2">VI = 4 V to 10 V,</text>
<text x="64.8" y="95.2">VI = 4 V to 10 V</text>
<text x="95.8" y="95.2">50 µA ≤ IO ≤ 500 mA</text>
<text x="133.9" y="92.8">25°C</text>
<text x="166.7" y="92.8">6</text>
<text x="175.6" y="92.8">23</text>
<text x="184.3" y="95.2">mV</text>
<text x="127.1" y="97.6">–40°C to 125°C</text>
<text x="175.6" y="97.6">29</text>
<text x="64.8" y="104.7">IO = 5 mA to 500 mA,</text>
<text x="64.8" y="104.7">IO = 5 mA to 500 mA</text>
<text x="95.8" y="104.7">4 V ≤ VI ≤ 10 V</text>
<text x="127.1" y="107.1">–40°C to 125°C</text>
<text x="133.9" y="102.3">25°C</text>
<text x="165.1" y="102.3">20</text>
<text x="175.6" y="102.3">32</text>
<text x="175.6" y="107.1">60</text>
<text x="184.3" y="104.7">mV</text>
<text x="17.2" y="109.4">Output regulation</text>
<text x="133.9" y="111.8">25°C</text>
<text x="165.1" y="111.8">28</text>
<text x="175.6" y="111.8">60</text>
<text x="64.8" y="114.2">IO = 50 µA to 500 mA,</text>
<text x="64.8" y="114.2">IO = 50 µA to 500 mA</text>
<text x="95.8" y="114.2">4 V ≤ VI ≤ 10 V</text>
<text x="127.1" y="116.6">–40°C to 125°C</text>
<text x="174.1" y="116.6">120</text>
<text x="184.3" y="114.2">mV</text>
<text x="95.8" y="123.7">IO = 50 µA</text>
<text x="133.9" y="121.3">25°C</text>
<text x="154.5" y="121.3">43</text>
<text x="165.1" y="121.3">53</text>
<text x="17.2" y="128.4">Ripple rejection</text>
<text x="64.8" y="128.4">f = 120 Hz</text>
<text x="127.1" y="126">–40°C to 125°C</text>
<text x="133.9" y="130.8">25°C</text>
<text x="154.5" y="126">40</text>
<text x="154.5" y="130.8">39</text>
<text x="165.1" y="130.8">53</text>
<text x="184.7" y="128.4">dB</text>
<text x="95.8" y="133.2">IO = 500 mA</text>
<text x="127.1" y="135.5">–40°C to 125°C</text>
<text x="154.5" y="135.5">36</text>
<text x="17.2" y="140.5">Output noise-spectral density</text>
<text x="64.8" y="140.5">f = 120 Hz</text>
<text x="133.9" y="140.5">25°C</text>
<text x="166.7" y="140.5">2</text>
<text x="181.8" y="140.6">µV/√Hz</text>
<text x="95.8" y="145.7">Co = 4.7 µF</text>
<text x="133.9" y="145.6">25°C</text>
<text x="163.5" y="145.6">274</text>
<text x="17.2" y="150.8">Output noise voltage</text>
<text x="64.8" y="150.8">10 Hz ≤ f ≤ 100 kHz</text>
<text x="95.8" y="150.7">Co = 10 µF</text>
<text x="95.8" y="155.8">Co = 100 µF</text>
<text x="133.9" y="150.7">25°C</text>
<text x="133.9" y="155.7">25°C</text>
<text x="163.5" y="150.7">228</text>
<text x="163.5" y="155.7">159</text>
<text x="182.4" y="150.8">µVrms</text>
<text x="17.2" y="160.9">RESET trip-threshold voltage</text>
<text x="64.8" y="160.8">VO decreasing</text>
<text x="127.1" y="160.8">–40°C to 125°C</text>
<text x="152.2" y="160.8">2.58</text>
<text x="162.8" y="160.8">2.64</text>
<text x="174.9" y="160.8">2.7</text>
<text x="185.5" y="160.8">V</text>
<text x="133.9" y="165.8">25°C</text>
<text x="162.8" y="165.8">0.14</text>
<text x="174.9" y="165.8">0.4</text>
<text x="17.2" y="168.1">RESET output low voltage</text>
<text x="64.8" y="168.1">VI = 2.6 V</text>
<text x="64.8" y="168.1">VI = 2 6 V,</text>
<text x="95.8" y="168.1">IO(RESET) =</text>
<text x="95.8" y="168.1">IO(RESET) = –0 8 mA</text>
<text x="115.2" y="168.1">0.8 mA</text>
<text x="127.1" y="170.5">–40°C to 125°C</text>
<text x="174.9" y="170.5">0.4</text>
<text x="185.5" y="168.1">V</text>
<text x="15.9" y="174.5">† CSR refers to the total series resistance, including the ESR of the capacitor, any series resistance added externally, and PWB trace resistance</text>
<text x="18" y="178.8">to Co.</text>
<text x="15.9" y="181.6">‡ Pulse-testing techniques are used to maintain virtual junction temperature as close as possible to ambient temperature; thermal effects must</text>
<text x="18" y="185.8">be taken into account separately.</text>
<text x="15.9" y="270.8">10</text>
</g>
<text font-size="2.5" fill="#231f20" x="15.8" y="22.7">SLVS124F – JUNE 1995 – REVISED JANUARY 1999</text>
<g font-size="2.1" fill="#231f20">
<text x="76.3" y="271">POST OFFICE BOX 655303</text>
<text x="105.9" y="271">DALLAS, TEXAS 75265</text>
</g>
</svg>
